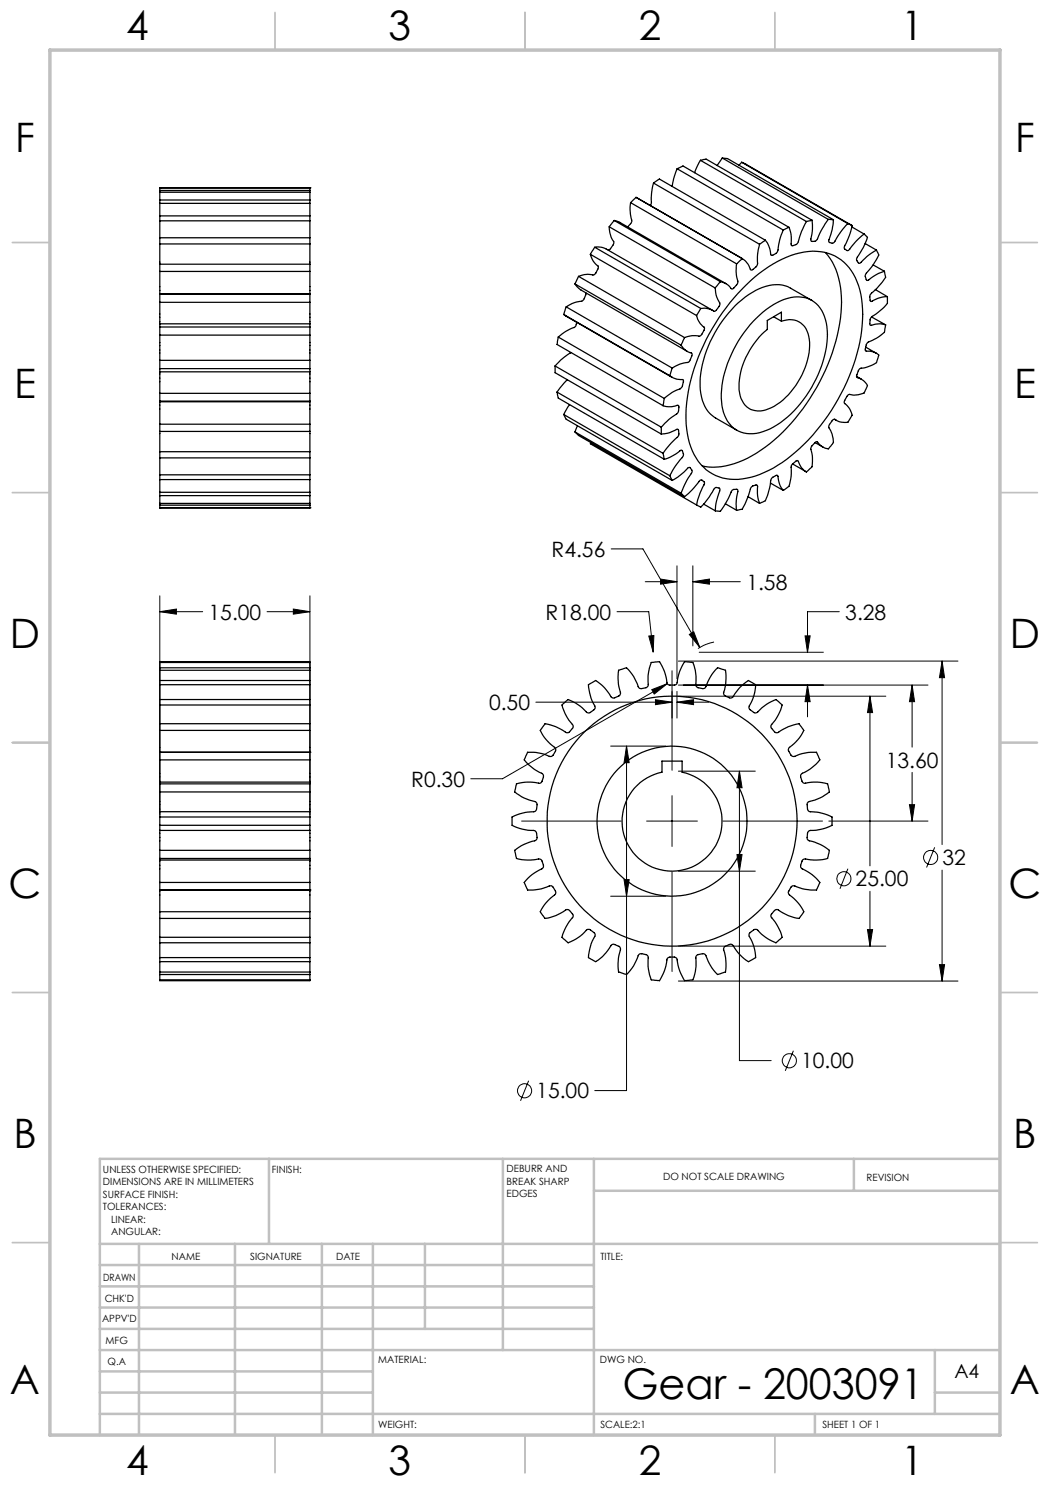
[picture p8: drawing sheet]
<svg xmlns="http://www.w3.org/2000/svg" width="210mm" height="297mm" viewBox="0 0 210 297" stroke-linecap="round" stroke-linejoin="round" font-family="sans-serif">
<g fill="none" stroke="#000" stroke-width=".2">
<path d="M32 119.2v43.7M62 119.2v43.7M122.2 109.8h6.4l11.3 19.7M129 116.3h6.4M132.1 115.8l3.3 .5-3.3 .5zM135.4 113.2v22.5M138.6 116.3l3.3-.5v1zM138.6 113.2v16M138.6 116.3h9.5M32 122.3l3.3-.5v1zM32 122.3h8.5M53.4 122.3h8.6"/>
<path d="M58.7 121.8l3.3 .5-3.3 .5zM123.4 122.3h6.4l.8 8.1M129.8 127.2l1-.1-.2 3.3zM130.4 137.9l3.1-1.2-2.7 2.1zM131.1 139.9l3.3 .5-3.3 .5zM133.5 136.7l-33 19h-6.3M134.4 134.2v19.9M135.4 138.3v5.3M135.7 132.2h55.9M135.7 139.2h41.5M135.7 137h49.9M137.9 126.9l.8-.5 1.2 3.1z"/>
<path d="M139.8 130.5h24.9M142.8 128.4a9.1 9.1 0 0 0-3.2 1.3M161 127.2h1l-.5 3.3zM161.5 137l.5 3.3h-1zM161.5 137v6.4M167.9 122.3h-6.4v8.2M174 139.2l.5 3.3h-1zM174 139.2v34M182.4 137l.5 3.3h-1zM182.4 137v12.4M188.4 132.2l.5 3.3h-1zM188.4 132.2v36.7"/>
<path d="M107.2 140.4h27.2M122.1 149.2h11M125.3 149.2l.5 3.3h-1zM125.3 149.2v68.9h-6.3M134.4 159.1v10.2M135.4 140.4l3.3-.5v1zM135.4 140.4h6.3M135.7 154.2h15.4M147.9 154.2l.5 3.3h-1zM147.9 154.2v57.9h6.3M182.4 154.5v9.7M104.3 164.2h19.9"/>
<path d="M122.1 179.2h11M124.8 175.9h1l-.5 3.3zM129.3 164.2h10.2M134.4 174.4v19.9M135.7 174.2h15.4M144.6 164.2h19.9M147.4 170.9h1l-.5 3.3zM165.8 164.2h19.8M169.6 173.7l-1.6 4.1M174 178.3v10.9M181.9 160.9h1l-.5 3.3zM186.9 169.5l-1.6 4"/>
<path d="M188.4 174v22.2M135.7 196.2h55.9M135.7 189.2h41.5M173.5 185.9h1l-.5 3.3zM187.9 192.9h1l-.5 3.3zM105.7 216.1l-1.6 4.1M158.7 210.1l-1.6 4.1"/>
<circle cx="168.8" cy="175.8" r="1.4"/>
<circle cx="186.1" cy="171.5" r="1.41"/>
<circle cx="104.9" cy="218.2" r="1.41"/>
<circle cx="157.9" cy="212.2" r="1.42"/>
</g>
<g fill="none" stroke="#c0c0c0" stroke-width=".35">
<path d="M55 2.5v7.5M105 2.5v7.5M155 2.5v7.5M2.5 48.5h7.5M200 48.5h7.5M2.5 98.5h7.5M200 98.5h7.5M2.5 148.5h7.5M200 148.5h7.5M2.5 198.5h7.5M200 198.5h7.5M2.5 248.5h7.5"/>
<path d="M200 248.5h7.5M55 287v7.5M105 287v7.5M155 287v7.5"/>
</g>
<g fill="none" stroke="#c0c0c0" stroke-width=".5">
<path d="M53.8 231.8v17M100.6 231.8v38.2M118.8 231.8v55.2M118.8 238.2h81.2M170.8 231.8v6.4M200 231.8h-180v55.2M20 248.8h180M20 257.3h98.8M20 253h98.8M27.8 248.8v38.2M47 248.8v38.2M64.4 248.8v38.2"/>
<path d="M74.6 248.8v38.2M85 248.8v17M20 265.8h98.8M20 261.5h98.8M20 278.5h54.6M20 274.3h54.6M20 270h180M187 278.5h13M187 270v12.8M20 282.8h180M163 282.8v4.2"/>
</g>
<path d="M10 10h190v277h-190z" fill="none" stroke="#c0c0c0" stroke-width=".7"/>
<path d="M32 122.3l3.3-.5v1zM58.7 121.8l3.3 .5-3.3 .5zM187.9 192.9h1l-.5 3.3zM188.4 132.2l.5 3.3h-1zM147.4 170.9h1l-.5 3.3zM147.9 154.2l.5 3.3h-1zM173.5 185.9h1l-.5 3.3zM174 139.2l.5 3.3h-1zM124.8 175.9h1l-.5 3.3zM125.3 149.2l.5 3.3h-1zM131.1 139.9l3.3 .5-3.3 .5zM135.4 140.4l3.3-.5v1zM182.4 137l.5 3.3h-1zM181.9 160.9h1l-.5 3.3zM132.1 115.8l3.3 .5-3.3 .5zM138.6 116.3l3.3-.5v1zM161.5 137l.5 3.3h-1zM161 127.2h1l-.5 3.3zM137.9 126.9l2 2.6-1.2-3.1zM129.8 127.2l.8 3.2 .2-3.3zM130.4 137.9l.4 .9 2.7-2.1z" fill="#000"/>
<g fill="none" stroke="#000" stroke-width=".25">
<path d="M32 38.4v1.6M32 38.1v.3M32 37.6v.5M32 37.6h.1M32 37.6h30M32 38.4h30M32 38.1h30M62 38.4v1.6M62 38.1v.3M62 37.6v.5M62 37.6h.1M127.2 39.5l-1.1 1"/>
<path d="M127.2 39.5l21.3 12.2M127.2 39.5h.1M130.7 36.6a14 14 0 0 0-.5 4.1l-.2 .4M130.7 36.6l1.2-.8 21.2 12.2M130.7 36.6l21.2 12.3M135.4 33.8l-.7 2-.3 1.5M135.4 33.8l1.2-.6 21.2 12.3M135.4 33.8l21.2 12.2M140.1 32.1l-1.2 2.4M140.1 32.1l1.1-.3 21.2 12.3M140.1 32.1l21.2 12.2M144.5 31.6l-1.1 1.5"/>
<path d="M144.5 31.6l1 .1 21.2 12.3M144.5 31.6l21.2 12.3M148.3 32.5l-.5 .6M148.3 32.5l22.1 12.6M148.3 32.5l21.3 12.2M32 58.9v1.6M32 58.8v.1M32 52.8v1.5M32 54.3v4.5M32 47.6v1.2M32 48.8v4M32 43.2v1"/>
<path d="M32 44.2v3.4M32 40.7v2.5M32 40v.7M32 58.8h30M32 58.9h30M32 54.3h30M32 52.8h30M32 48.8h30M32 47.6h30M32 44.2h30M32 43.2h30M32 40.7h30"/>
<path d="M32 40h30M62 58.9v1.6M62 58.8v.1M62 52.8v1.5M62 54.3v4.5M62 47.6v1.2M62 48.8v4M62 43.2v1M62 44.2v3.4M62 40.7v2.5M62 40v.7M115 56.8l1.1 1.2 21.3 12.3"/>
<path d="M115 56.8l21.2 12.2M115.7 55.3l-.7 1.5M115.7 55.3l21.2 12.2M117.2 58.6l-.4 1.2-.4 .4a6 6 0 0 0-3.2 1.2M118.1 50.9a4.7 4.7 0 0 0 1.6 2.4l-.1 .4-.4 .9-.6 .4a4.2 4.2 0 0 0-2.9 .3M118.1 50.9l21.2 12.2M119 49.5l-.9 1.4M119 49.5h1.3l.9 .3 21.3 12.3M119 49.5l21.2 12.2M121.8 45.4a6 6 0 0 0 1 3.1l-.7 1.2-.5 .3M121.8 45.4l21.3 12.2M122.8 44.1l-1 1.3"/>
<path d="M122.8 44.1l1 .3 21.4 12.3M122.8 44.1l21.3 12.2M126.1 40.5a9.1 9.1 0 0 0 .3 3.8l-.9 1.1M126.1 40.5l21.2 12.3M143.1 57.6a6.4 6.4 0 0 0 .9 3.2l-.7 1.2-.5 .3a3.5 3.5 0 0 0-2.6-.6M144.1 56.3l-1 1.3M147.3 52.8a9.1 9.1 0 0 0 .3 3.7l-.8 1.1-.5 .2a3.4 3.4 0 0 0-2.2-1.5M149.3 56.9a21.7 21.7 0 0 1 12.4-6.6 9.2 9.2 0 0 1 10 6.9 27 27 0 0 1-1.4 17 39.1 39.1 0 0 1-15.6 19.4 14.4 14.4 0 0 1-10.2 2 9.8 9.8 0 0 1-6.8-7.9 28.3 28.3 0 0 1 2-16.3 41.3 41.3 0 0 1 9.6-14.5zM151.9 48.9a12.2 12.2 0 0 0-.4 4l-1 1.1-.4-.1a3.9 3.9 0 0 0-1.7-2.2l-1.1 1.1M153.1 48l-1.2 .9M156.6 46a15.5 15.5 0 0 0-1.1 4.2l-.3 .5-.6 .3a.26 .26 0 0 1-.3 .1 .26 .26 0 0 1-.2-.3 4.8 4.8 0 0 0-1-2.8M157.8 45.5l-1.2 .5"/>
<path d="M161.3 44.3a13.8 13.8 0 0 0-1.7 4.1l-.3 .5-.7 .2a.26 .26 0 0 1-.3 0 .26 .26 0 0 1-.1-.3 6.2 6.2 0 0 0-.4-3.3M162.4 44.1l-1.1 .2M165.1 50.5a14.7 14.7 0 0 1 3.2 11 39.4 39.4 0 0 1-17 29.1 15.5 15.5 0 0 1-10.3 2.7l-.6-.1M165.7 43.9a18.7 18.7 0 0 0-2.4 4.1l-.3 .3h-.6l-.2-.1v-.3a10.1 10.1 0 0 0 .2-3.8M165.7 43.9l1 .1M166.7 44a15.6 15.6 0 0 1-1 4.2l.2 .3 .5 .1 .6-.4a13.7 13.7 0 0 1 2.6-3.5M169.6 44.7l.8 .4M170.4 45.4l2.4 1.4M170.4 45.1a17 17 0 0 1-1.5 4.3v.4l.5 .3 .5-.3a12.8 12.8 0 0 1 2.9-3M172.8 46.8l.6 .6a17.2 17.2 0 0 1-2.1 4.4l.4 .8a.34 .34 0 0 0 .5-.1 10.4 10.4 0 0 1 3.1-2.5M173 48.7l2.3 1.3M174.6 53l2.3 1.3"/>
<path d="M175.1 57.9l2.4 1.4M175.3 50l.1 .3a1.21 1.21 0 0 1-.1 1.7l-2.2 2.9-.1 .4 .3 .8 .4-.1a8.4 8.4 0 0 1 3.2-1.7M176.9 54.3l.1 .3a1.61 1.61 0 0 1-.5 1.8l-1.5 1.6a2.2 2.2 0 0 0-1 1.2v.8a.24 .24 0 0 0 .2 .3 .24 .24 0 0 0 .2-.1 6 6 0 0 1 3.1-.9M177.5 59.3v.4a2.06 2.06 0 0 1-1.1 2.1l-1.2 1a1.85 1.85 0 0 0-1.1 1l-.1 .9a.25 .25 0 0 0 0 .3 .25 .25 0 0 0 .3 0 4.2 4.2 0 0 1 2.8 0M32 65.4v1.6M32 67v5.1M32 72.1v1.6M32 73.7v.7M32 64.8v.6M32 74.4v4.3M32 78.7v1.5M32 60.5v4.3"/>
<path d="M32 74.4h30M32 64.8h30M32 67h30M32 65.4h30M32 72.1h30M32 73.7h30M32 78.7h30M32 60.5h30M62 65.4v1.6M62 67v5.1M62 72.1v1.6M62 73.7v.7"/>
<path d="M62 64.8v.6M62 74.4v4.3M62 78.7v1.5M62 60.5v4.3M111 73.2v1.3l21.3 12.3M111 73.2l21.3 12.2M111.4 78.4l.3 1.2 21.2 12.3M111.4 78.4l21.2 12.3M111.7 67.4l-.3 1.5 21.2 12.2M111.7 67.4l21.2 12.3M112.7 62.9l21.7 12.6M112.7 62.9l21.2 12.2"/>
<path d="M113.2 61.4l-.5 1.5M113.2 61.4l21.2 12.2M113.5 75.9l-2.1 2.5M114.2 70.5l-.1 .1a12.8 12.8 0 0 0-3.1 2.6M115.4 64.4l-.3 .8-.2 .3a8.5 8.5 0 0 0-3.2 1.9M132.9 79.7l-.3 1.4M133.9 75.1a6.1 6.1 0 0 0 2.8 .9l-.3 1.4a1.62 1.62 0 0 1-1.2 .7l-.8 .4-1.5 1.2M134.4 73.6l-.5 1.5M136.2 69a3.7 3.7 0 0 0 2.2 1.7v.3l-.4 1.1-.4 .4a6.3 6.3 0 0 0-3.2 1.1M136.9 67.5l-.7 1.5M139.3 63.1a4.2 4.2 0 0 0 1.6 2.5l-.5 1.2-.5 .4a5 5 0 0 0-3 .3M140.2 61.7l-.9 1.4"/>
<path d="M151.3 63.6a12.9 12.9 0 0 1 8.2-4.2 5.8 5.8 0 0 1 5.8 5.3 19.8 19.8 0 0 1-3 12.8 19.4 19.4 0 0 1-9.7 8.8 5.8 5.8 0 0 1-8.1-4.5 18.8 18.8 0 0 1 2.7-12.7l1.6-2.5zM153.5 64.1l2.8-1.7v1.8a4 4 0 0 1 5.6 3.6 15.1 15.1 0 0 1-7.6 13.7 4.1 4.1 0 0 1-5.9-1.4 10 10 0 0 1 .4-7.9 16.3 16.3 0 0 1 4.7-6.3zM154.7 63.4l1.6 .8M162.3 60.1l-4.2-2.5a7.1 7.1 0 0 0-6.9 .5 23.5 23.5 0 0 0-11.1 17.4 9.5 9.5 0 0 0 1.9 7.3l.9 .7 4.5 2.5M171.3 75.3l1 .5M173.1 69.4l2.2 1.3M174.3 63.4l2.8 1.6M177.1 65v.4a2.11 2.11 0 0 1-1.4 2l-1.2 .6a1.48 1.48 0 0 0-1.2 .8l-.3 1 .2 .4a3.4 3.4 0 0 1 2.6 .8l-.2 .6a1.79 1.79 0 0 1-1.5 1.6l-1.1 .4a1.18 1.18 0 0 0-1.2 .4l-.5 1.1 .1 .4a3.4 3.4 0 0 1 2.1 1.6l-.3 .6a1.54 1.54 0 0 1-1.5 1.2l-1.1 .1a.86 .86 0 0 0-1.1 .1l-.6 1v.6a3.9 3.9 0 0 1 1.5 2.3l-.3 .6a1.19 1.19 0 0 1-1.6 .9l-.6-.2-1.1-.4-.3 .2-.6 .8-.1 .6a5.6 5.6 0 0 1 .9 3l-.4 .5a1.04 1.04 0 0 1-.8 .8 1.04 1.04 0 0 1-1-.4l-1-1a.31 .31 0 0 0-.5 .1l-.7 .8-.1 .5a7.4 7.4 0 0 1 .2 3.5l-1.1 1.1a4.7 4.7 0 0 1-1.8-2.3l-.3 .1-.8 .7a1.76 1.76 0 0 0-.1 1.4l-.3 2a2.17 2.17 0 0 1-1.2 1.7l-.2 .1M32 80.2v.2M32 80.4v4.4M32 84.8v1.5M32 86.3v4"/>
<path d="M32 90.3v1.3M32 91.6v3.4M32 95v.9M32 95.9v2.6M32 98.5v.6M32 99.1v1.6M32 80.4h30M32 80.2h30M32 84.8h30M32 86.3h30M32 90.3h30M32 91.6h30"/>
<path d="M32 95h30M32 95.9h30M32 98.5h30M32 99.1h30M62 80.2v.2M62 80.4v4.4M62 84.8v1.5M62 86.3v4M62 90.3v1.3M62 91.6v3.4M62 95v.9M62 95.9v2.6"/>
<path d="M62 98.5v.6M62 99.1v1.6M112.7 82.9l.5 1 21.2 12.2M112.7 82.9l21.2 12.2M113.9 80.9l-1.2 2M115 86.4l.7 .7 21.2 12.2M115 86.4l21.2 12.2M115.5 85.2l-.5 1.2M118.1 88.5v.3l21.2 12.2M132.3 86.8a7.4 7.4 0 0 0 3.2-1l.2 .3v1l-1.8 1.8-1.3 1.8M132.3 85.4v1.4M132.6 90.7l.3 1.2"/>
<path d="M132.6 81.1a6.3 6.3 0 0 0 3.1 0l.1 .2-.1 1.1-.3 .4a10.9 10.9 0 0 0-3.1 2.6M132.9 91.9a11 11 0 0 0 3.4-1.9l.2 .1 .2 .7-.2 .7a14.3 14.3 0 0 0-2.6 3.6M133.9 95.1l.5 1M134.4 96.1a13.5 13.5 0 0 0 3.3-2.5l.3-.1 .4 .8-1.1 1.8-1.1 2.5M136.2 98.6l.7 .7M136.9 99.3l1.5-1.3 1.6-1.9 .3-.1 .5 .4v.6a13.9 13.9 0 0 0-1.5 4M149.6 99.3l2.3 1.4M154.1 96.6l2.5 1.5M156.6 98.1a6.2 6.2 0 0 1-1.1-3l-.2-.1-.8 .5-.4 .6a10.5 10.5 0 0 1-1.2 4.1l-1 .5M158.5 92.8l2.8 1.6M163 88.5l1.6 .9M166.9 83.9l.4 .2"/>
<path d="M32 100.7v.3M32 101.6h.1M32 101v.6M32 101.6h30M32 100.7h30M32 101h30M62 100.7v.3M62 101.6h.1M62 101v.6M139.3 101l.8 .4a15 15 0 0 0 2.9-3.8l.2-.1 .7 .2v.5a11.4 11.4 0 0 0-.8 4M140.7 100.8l2.4 1.4M145.1 100.7l2.2 1.4"/>
<path d="M147.3 102.1a11.6 11.6 0 0 1 .3-4.1l-.2-.1-1 .1-.8 1.9-1.5 2.4-1-.1M151.9 100.7a8.6 8.6 0 0 1-.4-3.6l-.3-.1-.7 .2-.4 .4-.2 .7a11 11 0 0 1-1.6 3.6l-1 .2M32 139.9v1.1M32 136.9v3M32 136.1v.8M32 134.1v2M32 133.6v.5M32 132.5v1.1M32 132.5v-.2h30v.2M32 139.9h30M32 136.9h30M32 136.1h30"/>
<path d="M32 134.1h30M32 133.6h30M32 132.5h30M62 139.9v1.1M62 136.9v3M62 136.1v.8M62 134.1v2M62 133.6v.5M62 132.5v1.1M32 156.8v1.6M32 158.4v3.9M32 156.4v.4"/>
<path d="M32 152v4.4M32 150.5v1.5M32 150.5h.1M32 146.1v4.4M32 144.7v1.4M32 141v3.7M32 156.4h30M32 150.5h30M32 158.4h30M32 156.8h30M32 152h30M32 146.1h30"/>
<path d="M32 144.7h30M32 141h30M62 156.8v1.6M62 158.4v3.9M62 156.4v.4M62 152v4.4M62 150.5v1.5M62 150.5h.1M62 146.1v4.4M62 144.7v1.4M62 141v3.7M112.5 140.9l1.1-1 .5 .2a12.2 12.2 0 0 1 3.4 2.5h.5l.8-.6a.57 .57 0 0 0 .2-.8 9.6 9.6 0 0 1-1.3-4.3l1.4-.8a11.9 11.9 0 0 1 3.3 3.4l.3 .1 1.1-.4 .2-.2 .1-.5a10 10 0 0 1-.4-4.4l1.6-.5a15.3 15.3 0 0 1 2.6 4.1h.4l1-.2 .3-.5a9.1 9.1 0 0 1 .6-4.5l1.7-.2a11.1 11.1 0 0 1 1.6 4.5l.3 .2h1.1a.54 .54 0 0 0 .5-.5 9.2 9.2 0 0 1 1.5-4.2l1.7 .2a10.4 10.4 0 0 1 .6 4.7l.3 .3 1 .2a.56 .56 0 0 0 .7-.4 9.7 9.7 0 0 1 2.3-3.7l1.6 .5a11.4 11.4 0 0 1-.4 4.7l.4 .4 .8 .4a.59 .59 0 0 0 .7-.3 8.6 8.6 0 0 1 3.1-3.2l1.4 .8a10.7 10.7 0 0 1-1.3 4.6l.1 .3 .8 .7a.6 .6 0 0 0 .9-.1 9.3 9.3 0 0 1 3.6-2.5l1.2 1.1a11.6 11.6 0 0 1-2.2 4.2v.3l.7 .9 .3 .1 .5-.1a9.3 9.3 0 0 1 4.1-1.7l1 1.4a11 11 0 0 1-3.1 3.6v.4l.5 .9 .5 .3a9.8 9.8 0 0 1 4.6-.8l.7 1.5a10.8 10.8 0 0 1-3.8 2.9l-.1 .5 .3 .8a.55 .55 0 0 0 .7 .4 8.7 8.7 0 0 1 4.4 .2l.4 1.6a11.7 11.7 0 0 1-4.3 2l-.2 .3 .1 1.1a.6 .6 0 0 0 .6 .5 9.7 9.7 0 0 1 4.3 1.1v1.7a12.1 12.1 0 0 1-4.6 1.1l-.3 .4-.1 .9a.62 .62 0 0 0 .5 .7 9 9 0 0 1 4 1.9l-.4 1.6a11.7 11.7 0 0 1-4.7 .1l-.4 .3-.3 1a.57 .57 0 0 0 .4 .7 8.9 8.9 0 0 1 3.5 2.7l-.7 1.5a10.7 10.7 0 0 1-4.7-.8l-.3 .1-.6 1 .1 .6a9.7 9.7 0 0 1 3 3.4l-1 1.4a11.3 11.3 0 0 1-4.4-1.8l-.5 .2-.6 .7a.52 .52 0 0 0 0 .7 9.6 9.6 0 0 1 2.1 4l-1.2 1.1a11.2 11.2 0 0 1-3.9-2.7h-.5l-.8 .6-.2 .6a9.5 9.5 0 0 1 1.3 4.4l-1.4 .8a10.8 10.8 0 0 1-3.3-3.4l-.3-.1-1.1 .5-.3 .3v.4a10 10 0 0 1 .4 4.4l-1.6 .5a15.3 15.3 0 0 1-2.6-4.1l-.4-.1-1 .3-.3 .5a9.1 9.1 0 0 1-.6 4.5l-1.7 .1a11.1 11.1 0 0 1-1.6-4.4l-.4-.3h-.9a.6 .6 0 0 0-.6 .6 9.6 9.6 0 0 1-1.5 4.1l-1.7-.1a10.4 10.4 0 0 1-.6-4.7l-.3-.3-1-.3a.59 .59 0 0 0-.7 .4 8.5 8.5 0 0 1-2.3 3.8l-1.6-.5a9.8 9.8 0 0 1 .4-4.6l-.2-.5-1-.4-.3-.1-.4 .3a9 9 0 0 1-3.1 3.2l-1.4-.8a10.7 10.7 0 0 1 1.3-4.5l-.1-.3-.8-.7-.7-.1a9.2 9.2 0 0 1-3.8 2.7l-1.2-1.1a11.6 11.6 0 0 1 2.2-4.2v-.4l-.7-.8-.5-.2-.3 .1a8.7 8.7 0 0 1-4.1 1.7l-.9-1.4a10.7 10.7 0 0 1 3-3.6v-.5l-.5-.8a.57 .57 0 0 0-.7-.2 9.2 9.2 0 0 1-4.4 .8l-.7-1.5a11.6 11.6 0 0 1 3.8-2.9l.1-.5-.3-.9a.62 .62 0 0 0-.7-.4 9.3 9.3 0 0 1-4.4-.1l-.4-1.6a11.7 11.7 0 0 1 4.3-2.1l.2-.4-.1-1-.4-.5a10.3 10.3 0 0 1-4.5-1v-1.7a10.6 10.6 0 0 1 4.6-1.1l.3-.5 .1-.9-.3-.5a10.3 10.3 0 0 1-4.2-2l.4-1.6a10.2 10.2 0 0 1 4.7-.2l.4-.3 .3-.9a.64 .64 0 0 0-.4-.7 9.3 9.3 0 0 1-3.5-2.7l.7-1.5a11.1 11.1 0 0 1 4.7 .8l.4-.3 .5-.8v-.6a9.5 9.5 0 0 1-3-3.5l.9-1.4a12.9 12.9 0 0 1 4.4 1.8l.5-.1 .6-.7a.55 .55 0 0 0 0-.8 9.2 9.2 0 0 1-2.1-3.9z"/>
<path d="M126.9 157.7a10.2 10.2 0 0 1 5.5-3.3v-2.2h4v2.2a10 10 0 0 1 7.3 13.5 10 10 0 0 1-14.5 4.9 10 10 0 0 1-2.3-15.1zM32 163.4v1.7M32 165.1v1M32 162.3v1.1M32 170.1v1.6M32 166.1v4M32 171.7v.3M32 176.5v1.5M32 172v4.5M32 178h.1M32 178v4.3M32 166.1h30"/>
<path d="M32 162.3h30M32 172h30M32 178h30M32 165.1h30M32 163.4h30M32 171.7h30M32 170.1h30M32 176.5h30M62 163.4v1.7M62 165.1v1M62 162.3v1.1M62 170.1v1.6"/>
<path d="M62 166.1v4M62 171.7v.3M62 176.5v1.5M62 172v4.5M62 178h.1M62 178v4.3M32 182.3v1.4M32 187.5v1.1M32 183.7v3.8M32 188.6v2.9M32 191.5v.8M32 192.3v2.1"/>
<path d="M32 194.4v.5M32 194.9v1.1M32 196v.1h30v-.1M32 183.7h30M32 182.3h30M32 188.6h30M32 187.5h30M32 191.5h30M32 192.3h30M32 194.4h30M32 194.9h30M32 196h30"/>
<path d="M62 182.3v1.4M62 187.5v1.1M62 183.7v3.8M62 188.6v2.9M62 191.5v.8M62 192.3v2.1M62 194.4v.5M62 194.9v1.1"/>
<circle cx="134.4" cy="164.2" r="15"/>
<circle cx="134.4" cy="164.2" r="25"/>
</g>
<text font-size="8.5" x="124.5" y="279.7">Gear - 2003091</text>
<g font-size="8.1">
<text x="25.2" y="8">4</text>
<text x="77.7" y="8">3</text>
<text x="127.7" y="8">2</text>
<text x="180.2" y="8">1</text>
<text x="3" y="30.4">F</text>
<text x="203" y="30.4">F</text>
<text x="2.8" y="79.6">E</text>
<text x="202.8" y="79.6">E</text>
<text x="2" y="129.6">D</text>
<text x="202" y="129.6">D</text>
<text x="1.7" y="179.6">C</text>
<text x="201.7" y="179.6">C</text>
<text x="2.7" y="229.6">B</text>
<text x="202.7" y="229.6">B</text>
<text x="2" y="278.9">A</text>
<text x="202" y="278.9">A</text>
<text x="25.2" y="295">4</text>
<text x="77.7" y="295">3</text>
<text x="127.7" y="295">2</text>
<text x="180.2" y="295">1</text>
</g>
<g font-size="4.2">
<text x="110.3" y="111.4">R4.56</text>
<text x="149.3" y="117.9">1.58</text>
<text x="41.7" y="123.9">15.00</text>
<text x="109.1" y="123.9">R18.00</text>
<text x="169.1" y="123.9">3.28</text>
<text x="97.8" y="142">0.50</text>
<text x="177.1" y="153.5">13.60</text>
<text x="82.2" y="157.3">R0.30</text>
<text x="188.5" y="173">32</text>
<text x="171.1" y="177.3">25.00</text>
<text x="160.2" y="213.7">10.00</text>
<text x="107.3" y="219.7">15.00</text>
</g>
<text font-size="3.9" x="190.9" y="275.5">A4</text>
<g font-size="2">
<text x="20.6" y="234.6">UNLESS OTHERWISE SPECIFIED:</text>
<text x="20.6" y="237.1">DIMENSIONS ARE IN MILLIMETERS</text>
<text x="20.6" y="239.6">SURFACE FINISH:</text>
<text x="54.4" y="234.6">FINISH:</text>
<text x="101.3" y="234.5">DEBURR AND</text>
<text x="101.3" y="237">BREAK SHARP</text>
<text x="101.3" y="239.5">EDGES</text>
<text x="132.6" y="236">DO NOT SCALE DRAWING</text>
<text x="173.3" y="236.2">REVISION</text>
<text x="20.6" y="242.1">TOLERANCES:</text>
<text x="22.2" y="244.6">LINEAR:</text>
<text x="22.2" y="247.1">ANGULAR:</text>
<text x="34.3" y="252">NAME</text>
<text x="50" y="251.9">SIGNATURE</text>
<text x="67.2" y="251.9">DATE</text>
<text x="120.1" y="251.9">TITLE:</text>
<text x="20.6" y="256.1">DRAWN</text>
<text x="20.9" y="260.3">CHK'D</text>
<text x="20.4" y="264.4">APPV'D</text>
<text x="21.1" y="268.8">MFG</text>
<text x="21.5" y="273">Q.A</text>
<text x="75.6" y="272.5">MATERIAL:</text>
<text x="120" y="272.5">DWG NO.</text>
<text x="75.6" y="285.5">WEIGHT:</text>
<text x="120.1" y="285.6">SCALE:2:1</text>
<text x="164.5" y="285.6">SHEET 1 OF 1</text>
</g>
</svg>
